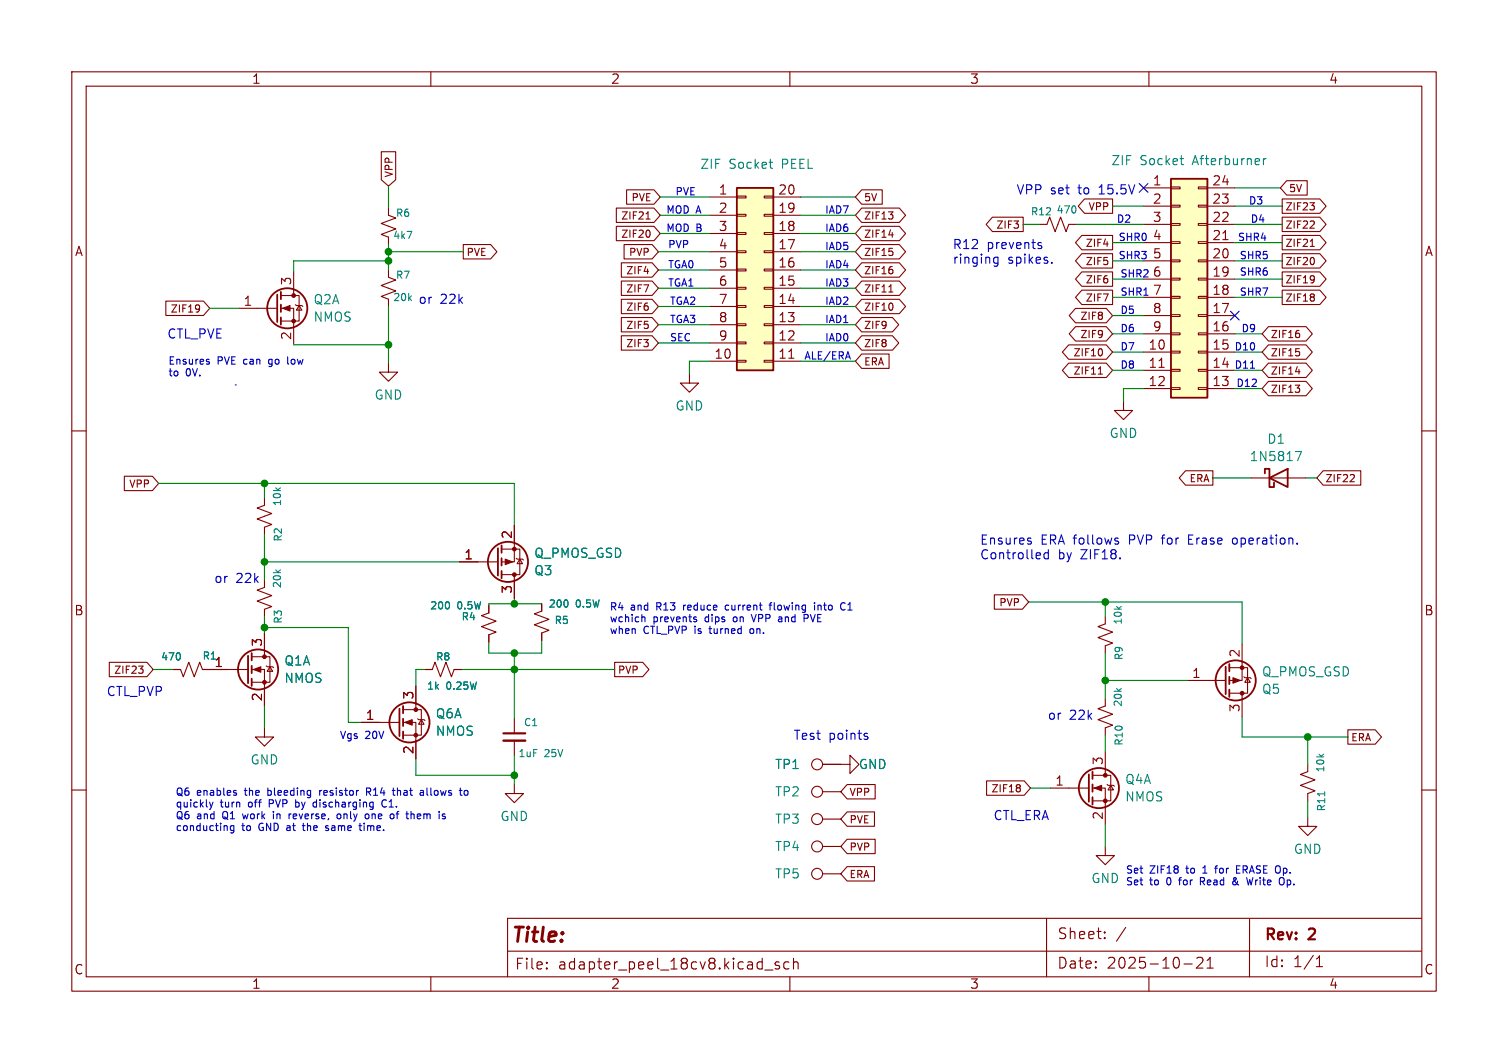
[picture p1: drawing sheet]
<svg xmlns="http://www.w3.org/2000/svg" width="210mm" height="148mm" viewBox="0 0 210 148" stroke-linecap="round" stroke-linejoin="round" font-family="sans-serif">
<g fill="none" stroke="#840000" stroke-width=".15">
<path d="M10 10h190v128h-190zM12 12h186v124h-186zM60 10v2M110 10v2M160 10v2M40.9 37.8v3.2M54.1 29v1l1 .4-2 .7 2 .8-2 .7 1 .4v1M54.1 37.6v1l1 .4-2 .8 2 .7-2 .8 1 .4v1M144.8 31.2h1l.4-1 .7 2.1 .8-2.1 .8 2.1 .3-1.1h1.1M33.3 42.9h5.3M39.1 41.1h2.6v3.6h-2.6M39.1 42.9h1.8v5.1"/>
<path d="M41.1 42.4l.2 .1h.7l.2 .2M41.7 42.5l.3 .7h-.7zM54.1 50.5v1.3h1.3l-1.3 1.3-1.3-1.3h1.3M10 60h2M64 78.2h5.3M69.8 76.5h2.6v3.5h-2.6M71.6 73.2v5h-1.8M71.9 77.7l.1 .2h.8l.1 .1M72.4 77.9l.4 .6h-.8zM198 60h2M36.8 80.8v1l-1 .4 2 .7-2 .8 2 .8-1 .3v1.1M68.1 84.3v1l-1 .4 2 .8-2 .7 2 .8-1 .4v1"/>
<path d="M71.6 80v3.3M75.4 84.1v1l-1 .4 2.1 .7-2.1 .8 2.1 .8-1.1 .3v1.1M153.9 97.3v1l-1 .4 2 .7-2 .8 2 .8-1 .3v1.1M165.4 94.7h5.3M171.2 93h2.5v3.5h-2.5M173 89.7v5h-1.8M173 96.5v3.3M173.2 94.2l.2 .2h.7l.1 .1M173.7 94.4l.4 .6h-.7zM10 110h2M71.6 100.1v2M71.6 103.1v2.1"/>
<path d="M114.6 106.4h3.8v-1.2l1.2 1.2-1.2 1.3v-1.3M114.6 117.9h2.5M114.6 114h2.5M114.6 110.2h2.5M198 110h2M60 136v2M70.7 132.4h127.2M76.1 134.8h.1l-.1 .1M76.1 134.8v.1M76.1 134v.1M76.1 134l.1 .1h-.1M106.5 135.1h1.1"/>
<path d="M108.5 134l-.4-.1-.2 .2 .1 .2 .5 .2 .1 .1-.1 .2-.1 .1-.5-.1M109.9 134l-.5-.1-.3 .3v.4l.2 .2 .1 .1 .5-.1M110 136v2M110.5 134.1a.37 .37 0 0 1 .6 0v.8M110.5 133.4v1.5M114.6 121.7h2.5M145.7 127.9v8.1M153.8 130.5l.1 .1-.1 .1M153.8 130.5v.1v.1M153.8 129.8v.1M153.8 130.5v.2M153.8 129.8h.1l-.1 .1"/>
<path d="M156.8 129.1l-1.3 1.9M160 136v2M164.9 134.2h1.1M166.7 133.4l.2-.1 .5 .1a.41 .41 0 0 1 .1 .5l-.9 .9h.9M168.1 134.8h.9M168.1 133.7l.4-.4v1.5M174 128v8M183.3 134.6h.9M183.3 133.5l.5-.4v1.5M197.9 127.9h-127.2v8.1"/>
<circle cx="113.8" cy="114" r=".76"/>
<circle cx="113.8" cy="110.2" r=".76"/>
<circle cx="113.8" cy="117.9" r=".76"/>
<circle cx="113.8" cy="106.4" r=".76"/>
<circle cx="113.8" cy="121.7" r=".76"/>
</g>
<g fill="none" stroke="#840000" stroke-width=".25">
<path d="M38.6 41v3.8M39.1 40.6v1.1M39.1 42.4v1M39.1 44.2v1M69.3 76.3v3.8M69.8 75.9v1.1M69.8 77.7v1M69.8 79.5v1M170.7 92.8v3.8M171.2 92.5v1M171.2 94.2v1.1M171.2 96v1"/>
<circle cx="40" cy="42.9" r="2.79"/>
<circle cx="70.7" cy="78.2" r="2.79"/>
<circle cx="172.1" cy="94.7" r="2.79"/>
</g>
<g fill="#840000" stroke="#840000" stroke-width=".15">
<path d="M39.4 42.9l1-.4v.8z"/>
<path d="M70.4 77.9l1 .3-1 .4z"/>
<path d="M171.7 94.4l1 .3-1 .4z"/>
<circle cx="40.9" cy="41.1" r=".25"/>
<circle cx="40.9" cy="44.7" r=".25"/>
<circle cx="71.6" cy="80" r=".25"/>
<circle cx="71.6" cy="76.5" r=".25"/>
<circle cx="173" cy="96.5" r=".25"/>
<circle cx="173" cy="93" r=".25"/>
</g>
<path d="M56.7 32.2h.6l-.4 1M149.8 28.9v.6M62.5 84v.6M79.1 83.7v.6" fill="none" stroke="#008484" stroke-width=".15"/>
<path d="M70.1 102.1h3.1" fill="none" stroke="#840000" stroke-width=".3"/>
<path d="M70.1 103.1h3.1" fill="none" stroke="#840000" stroke-width=".33"/>
<path d="M163.1 24.9h5v30.5h-5z" fill="#ffffc2"/>
<path d="M163.1 24.9h5v30.5h-5z" fill="none" stroke="#840000" stroke-width=".25"/>
<g fill="none" stroke="#840000" stroke-width=".15">
<path d="M159.3 26.2h3.8M159.3 28.7h3.8M159.3 31.2h3.8M159.3 33.8h3.8M159.3 36.3h3.8M159.3 38.9h3.8M163.1 26h1.2v.3h-1.2zM163.1 28.6h1.2v.2h-1.2zM163.1 31.1h1.2v.3h-1.2zM163.1 33.7h1.2v.2h-1.2zM163.1 36.2h1.2v.2h-1.2zM163.1 38.7h1.2v.3h-1.2z"/>
<path d="M166.9 26h1.2v.3h-1.2zM166.9 28.6h1.2v.2h-1.2zM166.9 31.1h1.2v.3h-1.2zM166.9 33.7h1.2v.2h-1.2zM166.9 36.2h1.2v.2h-1.2zM166.9 38.7h1.2v.3h-1.2zM168.1 26.2h3.9M168.1 28.7h3.9M168.1 31.2h3.9M168.1 33.8h3.9M168.1 36.3h3.9M168.1 38.9h3.9"/>
<path d="M170.3 33.4h.7M159.3 41.4h3.8M159.3 43.9h3.8M159.3 46.5h3.8M159.3 49h3.8M159.3 51.6h3.8M159.3 54.1h3.8M161.4 51.1h.7M163.1 41.3h1.2v.2h-1.2zM163.1 43.8h1.2v.3h-1.2zM163.1 46.4h1.2v.2h-1.2zM163.1 48.9h1.2v.2h-1.2z"/>
<path d="M163.1 51.4h1.2v.3h-1.2zM163.1 54h1.2v.2h-1.2zM166.9 41.3h1.2v.2h-1.2zM166.9 43.8h1.2v.3h-1.2zM166.9 46.4h1.2v.2h-1.2zM166.9 48.9h1.2v.2h-1.2zM166.9 51.4h1.2v.3h-1.2zM166.9 54h1.2v.2h-1.2zM168.1 41.4h3.9M168.1 43.9h3.9M168.1 46.5h3.9M168.1 49h3.9"/>
<path d="M168.1 51.6h3.9M168.1 54.1h3.9"/>
</g>
<path d="M164.3 22.1h.5M164.7 22.9h.1M175.9 22.1v.8M176.3 22.1h-.2l-.2 .2" fill="none" stroke="#008484" stroke-width=".15"/>
<path d="M102.6 26.2h5.1v25.4h-5.1z" fill="#ffffc2"/>
<g fill="none" stroke="#840000" stroke-width=".25">
<path d="M102.6 26.2h5.1v25.4h-5.1zM176.1 65.9v-.6h.7v2.5h.6v-.6M176.8 66.5l2.5-1.2v2.5zM34.5 91.3v3.8M35.1 90.9v1M35.1 92.7v1M35.1 94.5v1M55.6 98.7v3.8M56.1 98.3v1M56.1 100.1v1M56.1 101.9v1M151.6 107.8v3.8"/>
<path d="M152.1 107.4v1.1M152.1 109.2v1M152.1 111v1"/>
<circle cx="35.9" cy="93.2" r="2.79"/>
<circle cx="57" cy="100.6" r="2.79"/>
<circle cx="153" cy="109.7" r="2.79"/>
</g>
<g fill="none" stroke="#840000" stroke-width=".15">
<path d="M53.1 21.1h2v3.9l-1 .9-1-.9zM64.5 34.1h3.8l.9 1-.9 1h-3.8zM85.8 31.5h5.3l.8 1-.8 1h-5.3zM85.8 29h5.3l.8 1-.8 1h-5.3zM86.5 36.6h4.3l.9 1-.9 1h-4.3zM86.5 39.1h4.3l.9 1-.9 1h-4.3zM86.9 34.1h3.9l.9 1-.9 1h-3.9zM87.3 26.4h3.8l.8 1-.8 1h-3.8zM90 30.5h.5M90.2 29.6v-.1v1M90.4 32.1l.1 .3-.1 .5M98.8 27.4h3.8"/>
<path d="M98.8 30h3.8M98.8 32.5h3.8M98.8 35.1h3.8M98.8 37.6h3.8M102.6 27.3h1.3v.3h-1.3zM102.6 29.8h1.3v.3h-1.3zM102.6 32.4h1.3v.2h-1.3zM102.6 34.9h1.3v.3h-1.3zM102.6 37.5h1.3v.2h-1.3zM106.4 27.3h1.3v.3h-1.3zM106.4 29.8h1.3v.3h-1.3zM106.4 32.4h1.3v.2h-1.3z"/>
<path d="M106.4 34.9h1.3v.3h-1.3zM106.4 37.5h1.3v.2h-1.3zM107.7 27.4h3.8M107.7 30h3.8M107.7 32.5h3.8M107.7 35.1h3.8M107.7 37.6h3.8M120 36.6h5.2l.9 1-.9 1h-5.2l-.9-1zM120 39.1h5.2l.9 1-.9 1h-5.2l-.9-1zM120 26.4h2.9v2h-2.9l-.9-1zM120 29h5.2l.9 1-.9 1h-5.2l-.9-1zM120 31.5h5.2l.9 1-.9 1h-5.2l-.9-1z"/>
<path d="M120 34.1h5.2l.9 1-.9 1h-5.2l-.9-1zM123.7 29.5h.7l-.4 .4M123.8 32.7h.6M124.3 37.6v.4M124.3 30v.4M124.3 35.1v.4M138.2 30.2h4.3v2h-4.3l-.9-1zM150.7 35.3h4.2v2h-4.2l-.9-1zM150.7 32.8h4.2v2h-4.2l-.9-1zM150.7 37.9h4.2v2h-4.2l-.9-1zM151 27.7h3.9v2h-3.9l-.8-1zM178.6 32.8h5.2l.9 1-.9 1h-5.2z"/>
<path d="M178.6 30.2h5.2l.9 1-.9 1h-5.2zM178.6 27.7h5.2l.9 1-.9 1h-5.2zM178.6 35.3h5.2l.9 1-.9 1h-5.2zM178.6 37.9h5.2l.9 1-.9 1h-5.2zM179.2 25.2h2.8v2h-2.8l-.9-1zM182.4 31.8h.6M182.4 28.2h.6l-.3 .4M182.5 34.3h.5M183 30.9v.3M183 28.7v.4M183 36v.7M183 38.5v.6"/>
<path d="M183 38.8v.1M23.1 41.9h5.2l.9 1-.9 1h-5.2zM27.7 42.5a.84 .84 0 0 1 0 .9M27.8 42.9l-.1 .1M86.5 46.8h4.3l.9 1-.9 1h-4.3zM86.5 41.7h4.3l.9 1-.9 1h-4.3zM86.5 44.2h4.3l.9 1-.9 1h-4.3zM96 52.1v1.2h1.3l-1.3 1.3-1.3-1.3h1.3M98.8 40.1h3.8M98.8 42.7h3.8M98.8 45.2h3.8M98.8 47.8h3.8"/>
<path d="M98.8 50.3h3.8M102.6 40h1.3v.3h-1.3zM102.6 42.5h1.3v.3h-1.3zM102.6 45.1h1.3v.2h-1.3zM102.6 47.6h1.3v.3h-1.3zM102.6 50.2h1.3v.2h-1.3zM106.4 40h1.3v.3h-1.3zM106.4 42.5h1.3v.3h-1.3zM106.4 45.1h1.3v.2h-1.3zM106.4 47.6h1.3v.3h-1.3zM106.4 50.2h1.3v.2h-1.3zM107.7 40.1h3.8"/>
<path d="M107.7 42.7h3.8M107.7 45.2h3.8M107.7 47.8h3.8M107.7 50.3h3.8M109.8 49.9h.8M120 49.3h3.8v2h-3.8l-.9-1zM120 46.8h4.3l.9 1-.9 1h-4.3l-.9-1zM120 44.2h4.3l.9 1-.9 1h-4.3l-.9-1zM120 41.7h5.2l.9 1-.9 1h-5.2l-.9-1zM123.8 40.7h.6M124.3 42.4v.6M148.8 50.6h5.3l.8 1-.8 1h-5.3l-.9-1z"/>
<path d="M148.8 48h5.3l.8 1-.8 1h-5.3l-.9-1zM149.8 42.9h4.3l.8 1-.8 1h-4.3l-.9-1zM149.8 45.5h4.3l.8 1-.8 1h-4.3l-.9-1zM150.7 40.4h4.2v2h-4.2l-.9-1zM153 52.1h.5M153.1 51.2l.1-.1v1M153.4 48.6l.1 .3-.1 .6M156.5 55.9v1.3h1.2l-1.2 1.2-1.3-1.2h1.3M176.6 48h5.3l.9 1-.9 1h-5.3l-.8-1zM176.6 53.1h5.3l.9 1-.9 1h-5.3l-.8-1zM176.6 50.6h5.3l.9 1-.9 1h-5.3l-.8-1zM176.6 45.5h5.3l.9 1-.9 1h-5.3l-.8-1z"/>
<path d="M178.6 40.4h5.2l.9 1-.9 1h-5.2zM180.4 53.6h.6l-.3 .4M180.4 51.8h.6M180.9 49v.5M180.9 46.5v.4M180.9 54.1v.4M183 41v.3M183 41.5v.3M17.3 66.3h3.9l.9 1-.9 1h-3.9zM36.8 69.3v1.1l-1 .3 2 .8-2 .8 2 .7-1 .4v1M64 78.2h2.5M71.6 73.2v2.5"/>
<path d="M165.1 65.5h3.8v2h-3.8l-.9-1zM174.2 66.5h7.7M184.3 65.5h5.2v2h-5.2l-.9-1zM188 67.1h.6M188.6 66.2v.3M15.2 92.2h5.3l.8 1-.8 1h-5.3zM19.3 92.7h.6l-.3 .4M19.8 93.2l.1 .1-.1 .4M24.1 93.2h1l.4 1 .8-2 .8 2 .7-2 .4 1h6.3M35.1 91.4h2.5v3.6h-2.5M35.1 93.2h1.7v5.1M36.8 88.1v3.2"/>
<path d="M37.1 92.7l.1 .1h.8l.1 .2M37.6 92.8l.4 .7h-.8zM56.1 98.8h2.6v3.6h-2.6M57.9 95.5v3.2M59.2 93.2h1l.4-1 .7 2 .8-2 .8 2 .3-1h1.1M68.1 84.3v1M68.1 88.4v1M71.6 80.8v2.5M75.4 84.1v1M75.4 88.1v1.1M85.6 92.2h3.9l.9 1-.9 1h-3.9zM138.5 82.8h3.9l.9 1-.9 1h-3.9z"/>
<path d="M153.9 85.9v1l-1 .3 2 .8-2 .8 2 .7-1 .4v1M36.8 101.3v1.3h1.3l-1.3 1.3-1.2-1.3h1.2M50.3 100.6h5.3M56.1 100.6h1.8v5.1M58.2 100.1l.1 .1h.8l.1 .1M58.7 100.2l.4 .6h-.8zM71.6 109.2v1.3h1.3l-1.3 1.3-1.2-1.3h1.2M114.6 106.4h2.5M118 116.9h3.9v2h-3.9l-.9-1zM118 109.2h3.9v2h-3.9l-.9-1zM118 113h3.8v2h-3.8l-.9-1zM137.4 108.7h5.2l.9 1-.9 1h-5.2z"/>
<path d="M142 109.3l.1 .1-.1 .2M142 109.7l.1 .2-.1 .3M146.3 109.7h5.3M152.1 108h2.6v3.5h-2.6M152.1 109.7h1.8v5.1M153.9 117.9v1.2h1.3l-1.3 1.3-1.2-1.3h1.2M153.9 104.6v3.2M154.2 109.2l.1 .1h.8l.1 .2M154.7 109.3l.4 .7h-.8zM182.1 106.4v1l-1 .4 2 .8-2 .7 2 .8-1 .4v1M182.1 113.8v1.3h1.3l-1.3 1.2-1.3-1.2h1.3M187.7 101.6h3.8l.9 1-.9 1h-3.8z"/>
<path d="M118 120.7h3.8v2h-3.8l-.9-1z"/>
</g>
<path d="M107.1 22.6h.5M107.5 23.4h.1M180.4 62.9h.8l-.5 1.2M25.1 91.1v.6M62.5 84v.6M79.1 83.7v.6M184.5 110.2v.6" fill="none" stroke="#008484" stroke-width=".15"/>
<g fill="#840000" stroke="#840000" stroke-width=".15">
<path d="M35.3 93.2l1-.4v.8z"/>
<path d="M56.4 100.6l1-.4v.8z"/>
<path d="M152.4 109.7l1-.4v.8z"/>
<circle cx="36.8" cy="91.4" r=".25"/>
<circle cx="36.8" cy="95" r=".25"/>
<circle cx="57.9" cy="98.8" r=".25"/>
<circle cx="57.9" cy="102.4" r=".25"/>
<circle cx="153.9" cy="107.9" r=".25"/>
<circle cx="153.9" cy="111.5" r=".25"/>
</g>
<g fill="none" stroke="#008400" stroke-width=".15">
<path d="M54.1 25.9v3.1M54.1 34v3.6M54.1 35.1h10.4M54.1 36.3h-13.2v1.5M91.7 37.6h7.1M91.7 35.1h7.1M91.9 32.5h6.9M91.9 30h6.9M91.9 27.4h6.9M111.5 32.5h7.6M111.5 37.6h7.6M111.5 35.1h7.6"/>
<path d="M111.5 30h7.6M111.5 27.4h7.6M142.5 31.2h2.3M149.9 31.2h9.4M154.9 36.3h4.4M154.9 28.7h4.4M154.9 38.9h4.4M154.9 33.8h4.4M172 31.2h6.6M172 36.3h6.6M172 26.2h6.3M172 28.7h6.6"/>
<path d="M172 38.9h6.6M172 33.8h6.6M29.2 42.9h4.1M40.9 48h13.2M54.1 42.7v7.8M91.7 42.7h7.1M91.7 45.2h7.1M91.7 40.1h7.1M91.7 47.8h7.1M98.8 50.3h-2.8v1.8M111.5 42.7h7.6M111.5 45.2h7.6"/>
<path d="M111.5 40.1h7.6M111.5 47.8h7.6M111.5 50.3h7.6M154.9 41.4h4.4M154.9 46.5h4.4M154.9 43.9h4.4M154.9 51.6h4.4M154.9 49h4.4M159.3 54.1h-2.8v1.8M172 41.4h6.6M172 46.5h3.8M172 54.1h3.8"/>
<path d="M172 51.6h3.8M172 49h3.8M22.1 67.3h49.5v5.9M36.8 67.3v2M36.8 74.4v6.4M36.8 78.2h27.2M168.9 66.5h5.3M181.9 66.5h1.5M21.3 93.2h2.8M36.8 87.4h11.7v13.2h1.8M36.8 85.9v2.2M36.8 98.3v3"/>
<path d="M59.2 93.2h-1.3v2.3M64.3 93.2h21.3M71.6 83.3v.8M71.6 90.9v9.2M75.4 89.2v1.7h-7.3v-1.5M75.4 84.1h-7.3v.2M143.3 83.8h29.7v5.9M153.9 83.8v2.1M153.9 90.9v6.4M153.9 94.7h11.5M173 99.8v2.8h14.7M57.9 105.7v2.3h13.7"/>
<path d="M71.6 105.2v4M143.5 109.7h2.8M153.9 102.4v2.2M153.9 114.8v3.1M182.1 102.6v3.8M182.1 111.5v2.3"/>
</g>
<path d="M158.6 25.6l1.3 1.2M159.9 25.6l-1.3 1.2M171.3 43.3l1.3 1.3M172.6 43.3l-1.3 1.3" fill="none" stroke="#000084" stroke-width=".15"/>
<g fill="none" stroke="#0000c2" stroke-width=".15">
<path d="M138.4 36.4l.2 .3 .4-.1M138.5 35.9l-.1 .2M139 35.8v1l-.3 .3-.3-.1M144.7 34.2l.3 .1 .1 .1-.2 .2h-.2M144.7 33.8h.3M146.5 36.5v.2M28.9 50.4h.2l.1 .2-.2 .1h-.2M28.9 50l.2 .1M32.8 53.6h.1M37.5 50.1v.5M40.1 49.7v.9l.1 .1M118.1 49l.3 1"/>
<path d="M174.1 51.3h.6M143.3 75.3l.3 .1v.2l-.1 .2h-.3M143.3 74.9l.3 .1M146 76.5v1.3M146 77h-.4l-.2 .2v.4l.1 .1h.5M155.4 75.3l.3 .1 .1 .2-.2 .2h-.2M155.4 74.9l.3 .1M165.5 75.1h.4M166.1 74.5h-.6v1.3h.6M172.1 74.9l-.3 .1-.2 .2 .1 .4 .4 .2M89.5 85.9l.3 .1v.6M95.2 84.3v.6"/>
<path d="M95.2 84.4v.1M96.7 85.9h.3M96.7 86.2l.3 .1v.1l-.1 .2h-.2M101.4 84.3h-.2l-.2 .2v.3l.4 .1M102.2 86v.5M104.6 85.6l.4 1 .3-1M104.8 87.5l-.3 .1-.1 .1 .1 .4 .3 .1M107.1 84.3h.4M107.5 83.9l-.3 .2v.8M108.8 85.9l.1 .7M108.9 86.5l-.4 .1M108.9 86.1l-.4 .1"/>
<path d="M112.5 86l-.5 .1M113.4 83.9v.1M113.4 84.3v.6M113.9 84.3v.6M114.3 84.3h-.2l-.2 .1M117.3 84l.2-.1 .2 .1M117.7 84.8l-.2 .1h-.2M118.1 84.9h.6M118.2 84.2h-.1M29.2 111.7l.2 .7M29.4 112.4l-.2 .3M29.7 111.7l-.3 .7"/>
<path d="M31.6 115v.6M32.6 115v.8l-.2 .2-.3-.1M32.6 115h-.3l-.2 .2 .1 .4h.4M32.8 110.4l.2 .1-.2 .2M32.8 110.1h.1M33.8 113.3l.2 .7M37.3 109.7v1M37.3 110.7h.1M37.4 110.1h-.1M37.5 111.4v1M37.5 111.9h.4M38.1 113.3v.7"/>
<path d="M40.5 113.3l-.2 .2M41.2 112.3l.3 .1M42.2 114.6v.9l.3 .1M43.8 111.7h.3M44.1 112.3l-.3 .1M44.1 111.4v1M44.5 110.1v.6M44.8 110.1l-.3 .1M45.5 115l-.2 .1 .1 .2h.3l.1 .2-.2 .1h-.3M45.6 115h.1M47 113.4l-.1 .4 .2 .2 .3-.1v-.5M50.1 114.6v.9"/>
<path d="M50.2 115.6h.2M50.7 115v.6M51.3 110.2l.3 .5M51.3 113.4l.1 .4-.2 .2M51.6 109.9l-.2-.2h-.4v1M51.6 110.1l-.2 .1h-.4M51.8 113.3v.7M53.3 111.5a.47 .47 0 0 0-.1 .6 .47 .47 0 0 0 .6 .2M55.2 113.3h.3M55.3 113.1v.9M55.4 109.7v1M55.5 110.1l-.1 .1"/>
<path d="M58.2 113.4v.6M58.6 113.6l-.5 .1M58.6 110.1h.2l.2 .1v.5M59 110.7h-.4M59 110.3h-.4M59.5 109.7v.9l.1 .1M64.7 110.1h.3l.2 .1v.3l-.2 .2h-.3l-.1-.2zM120.5 102.5l.3 .1 .1 .2-.2 .1h-.2M120.5 102.1l.3 .1M164.1 122.5h.4M167.2 122.7h.4M167.4 122.7l.4 .5"/>
<path d="M167.5 121.6h.6M167.6 122.2h-.4v1M167.7 120.7l-.2 .1M169.2 120.9h.3M169.5 120.6l-.2 .1v.9M171.8 122.3l.1 .3 .3 .4M172.1 122.2v.3l-.3 .2a.28 .28 0 0 0-.1 .4 .28 .28 0 0 0 .5 0l.1-.2M172.2 121h.3M172.7 120.6h-.5v1h.5M174.5 122.2l-.3 1-.2-.7-.2 .7M178.8 122.5v.6l-.2 .1"/>
</g>
<g fill="#008400" stroke="#008400" stroke-width=".15">
<circle cx="153.9" cy="83.8" r=".46"/>
<circle cx="153.9" cy="94.7" r=".46"/>
<circle cx="182.1" cy="102.6" r=".46"/>
<circle cx="36.8" cy="67.3" r=".46"/>
<circle cx="36.8" cy="78.2" r=".46"/>
<circle cx="36.8" cy="87.4" r=".46"/>
<circle cx="54.1" cy="48" r=".46"/>
<circle cx="71.6" cy="90.9" r=".46"/>
<circle cx="71.6" cy="84.1" r=".46"/>
<circle cx="54.1" cy="36.3" r=".46"/>
<circle cx="54.1" cy="35.1" r=".46"/>
<circle cx="71.6" cy="108" r=".46"/>
<circle cx="71.6" cy="93.2" r=".46"/>
</g>
<text font-size="2.8" fill="#840000" x="71.1" y="131.8">Title:</text>
<g font-size="2.1" fill="#840000">
<text x="147.2" y="131">Sheet:</text>
<text x="176" y="131.3">Rev:</text>
<text x="182.4" y="131.3">2</text>
<text x="71.6" y="135.2">File:</text>
<text x="77.7" y="135.2">adapter_peel_18cv8.kicad_sch</text>
<text x="147.1" y="135.1">Date:</text>
<text x="154.2" y="135.1">2025-10-21</text>
<text x="176" y="134.9">Id:</text>
<text x="180.1" y="134.9">1/1</text>
</g>
<g font-size="1.8" fill="#840000">
<text x="35" y="11.9">1</text>
<text x="85" y="11.9">2</text>
<text x="135" y="11.9">3</text>
<text x="185" y="11.9">4</text>
<text x="100" y="27.2">1</text>
<text x="100" y="29.7">2</text>
<text x="108.3" y="27.2">20</text>
<text x="108.3" y="29.7">19</text>
<text x="160.5" y="25.9">1</text>
<text x="160.5" y="28.4">2</text>
<text x="168.7" y="25.9">24</text>
<text x="168.7" y="28.4">23</text>
<text x="10.3" y="35.9">A</text>
<text x="100" y="32.3">3</text>
<text x="100" y="34.8">4</text>
<text x="108.3" y="32.3">18</text>
<text x="108.3" y="34.8">17</text>
<text x="160.5" y="31">3</text>
<text x="160.5" y="33.5">4</text>
<text x="168.7" y="31">22</text>
<text x="168.7" y="33.5">21</text>
<text x="198.4" y="35.9">A</text>
<text x="40.6" y="39.8" transform="rotate(-90 40.6 39.8)">3</text>
<text x="100" y="37.3">5</text>
<text x="100" y="39.9">6</text>
<text x="108.3" y="37.3">16</text>
<text x="108.3" y="39.9">15</text>
<text x="160.5" y="36.1">5</text>
<text x="160.5" y="38.6">6</text>
<text x="160.5" y="41.1">7</text>
<text x="168.7" y="36.1">20</text>
<text x="168.7" y="38.6">19</text>
<text x="168.7" y="41.1">18</text>
<text x="33.8" y="42.7">1</text>
<text x="40.6" y="47.4" transform="rotate(-90 40.6 47.4)">2</text>
<text x="100" y="42.4">7</text>
<text x="100" y="45">8</text>
<text x="100" y="47.5">9</text>
<text x="108.3" y="42.4">14</text>
<text x="108.3" y="45">13</text>
<text x="108.3" y="47.5">12</text>
<text x="160.5" y="43.7">8</text>
<text x="160.5" y="46.2">9</text>
<text x="168.7" y="43.7">17</text>
<text x="168.7" y="46.2">16</text>
<text x="99.4" y="50">10</text>
<text x="108.3" y="50">11</text>
<text x="159.9" y="48.8">10</text>
<text x="159.9" y="51.3">11</text>
<text x="159.9" y="53.8">12</text>
<text x="168.7" y="48.8">15</text>
<text x="168.7" y="51.3">14</text>
<text x="168.7" y="53.8">13</text>
<text x="64.6" y="78">1</text>
<text x="71.4" y="75.1" transform="rotate(-90 71.4 75.1)">2</text>
<text x="71.4" y="82.7" transform="rotate(-90 71.4 82.7)">3</text>
<text x="10.3" y="85.9">B</text>
<text x="198.3" y="85.9">B</text>
<text x="29.8" y="93">1</text>
<text x="36.6" y="90.1" transform="rotate(-90 36.6 90.1)">3</text>
<text x="165.9" y="94.5">1</text>
<text x="172.7" y="91.6" transform="rotate(-90 172.7 91.6)">2</text>
<text x="36.6" y="97.7" transform="rotate(-90 36.6 97.7)">2</text>
<text x="50.9" y="100.3">1</text>
<text x="57.7" y="97.5" transform="rotate(-90 57.7 97.5)">3</text>
<text x="172.7" y="99.3" transform="rotate(-90 172.7 99.3)">3</text>
<text x="57.7" y="105.1" transform="rotate(-90 57.7 105.1)">2</text>
<text x="153.7" y="106.6" transform="rotate(-90 153.7 106.6)">3</text>
<text x="146.9" y="109.5">1</text>
<text x="153.7" y="114.2" transform="rotate(-90 153.7 114.2)">2</text>
<text x="10.3" y="135.9">C</text>
<text x="35" y="137.9">1</text>
<text x="85" y="137.9">2</text>
<text x="135" y="137.9">3</text>
<text x="185" y="137.9">4</text>
<text x="198.3" y="135.9">C</text>
</g>
<g font-size="1.8" fill="#008484">
<text x="97.4" y="23.7">ZIF</text>
<text x="101.5" y="23.7">Socket</text>
<text x="109" y="23.7">PEEL</text>
<text x="154.7" y="23.2">ZIF</text>
<text x="158.8" y="23.2">Socket</text>
<text x="166.2" y="23.2">Afterburner</text>
<text x="43.6" y="45">NMOS</text>
<text x="43.6" y="42.6">Q2A</text>
<text x="52.1" y="55.9">GND</text>
<text x="94" y="57.4">GND</text>
<text x="154.4" y="61.2">GND</text>
<text x="173.9" y="64.4">1N5817</text>
<text x="176.4" y="62">D1</text>
<text x="74.3" y="77.9">Q_PMOS_GSD</text>
<text x="74.3" y="80.3">Q3</text>
<text x="39.5" y="95.3">NMOS</text>
<text x="39.5" y="92.9">Q1A</text>
<text x="175.7" y="94.4">Q_PMOS_GSD</text>
<text x="60.6" y="100.2">Q6A</text>
<text x="175.7" y="96.8">Q5</text>
<text x="34.8" y="106.7">GND</text>
<text x="60.6" y="102.7">NMOS</text>
<text x="107.8" y="107.3">TP1</text>
<text x="119.5" y="107.3">GND</text>
<text x="107.8" y="111.1">TP2</text>
<text x="156.6" y="111.8">NMOS</text>
<text x="156.6" y="109.4">Q4A</text>
<text x="69.6" y="114.5">GND</text>
<text x="107.8" y="118.7">TP4</text>
<text x="107.8" y="114.9">TP3</text>
<text x="180.1" y="119.1">GND</text>
<text x="107.8" y="122.5">TP5</text>
<text x="151.9" y="123.2">GND</text>
</g>
<g font-size="1.8" fill="#0000c2">
<text x="141.5" y="27.3">VPP</text>
<text x="146.3" y="27.3">set</text>
<text x="150.3" y="27.3">to</text>
<text x="153.3" y="27.3">15.5V</text>
<text x="132.6" y="34.9">R12</text>
<text x="137.4" y="34.9">prevents</text>
<text x="132.6" y="36.9">ringing</text>
<text x="140.4" y="36.9">spikes.</text>
<text x="23.2" y="47.3">CTL_PVE</text>
<text x="58.2" y="42.5">or</text>
<text x="61.3" y="42.5">22k</text>
<text x="136.4" y="76">Ensures</text>
<text x="144.9" y="76">ERA follows</text>
<text x="157.5" y="76">PVP</text>
<text x="162.3" y="76">for</text>
<text x="166.1" y="76">Erase</text>
<text x="172.5" y="76">operation.</text>
<text x="29.7" y="81.4">or</text>
<text x="32.8" y="81.4">22k</text>
<text x="136.4" y="78.1">Controlled</text>
<text x="147.4" y="78.1">by</text>
<text x="150.7" y="78.1">ZIF18.</text>
<text x="14.8" y="97.1">CTL_PVP</text>
<text x="145.8" y="100.4">or</text>
<text x="148.9" y="100.4">22k</text>
<text x="110.4" y="103.2">Test</text>
<text x="115.4" y="103.2">points</text>
<text x="138.3" y="114.4">CTL_ERA</text>
</g>
<g font-size="1.4" fill="#840000">
<text x="54.9" y="24.8" transform="rotate(-90 54.9 24.8)">VPP</text>
<text x="87.8" y="28.2">PVE</text>
<text x="120.3" y="28.2">5V</text>
<text x="151.5" y="29.5">VPP</text>
<text x="178.9" y="29.5">ZIF23</text>
<text x="179.4" y="27">5V</text>
<text x="64.9" y="35.9">PVE</text>
<text x="86.4" y="33.3">ZIF20</text>
<text x="86.4" y="30.8">ZIF21</text>
<text x="87.5" y="35.9">PVP</text>
<text x="120.3" y="30.8">ZIF13</text>
<text x="120.3" y="33.3">ZIF14</text>
<text x="120.3" y="35.9">ZIF15</text>
<text x="138.6" y="32">ZIF3</text>
<text x="151.1" y="34.6">ZIF4</text>
<text x="178.9" y="34.6">ZIF21</text>
<text x="178.9" y="32">ZIF22</text>
<text x="87.1" y="38.4">ZIF4</text>
<text x="87.1" y="40.9">ZIF7</text>
<text x="120.3" y="38.4">ZIF16</text>
<text x="120.3" y="40.9">ZIF11</text>
<text x="151.1" y="37.1">ZIF5</text>
<text x="151.1" y="39.7">ZIF6</text>
<text x="178.9" y="37.1">ZIF20</text>
<text x="178.9" y="39.7">ZIF19</text>
<text x="23.6" y="43.7">ZIF19</text>
<text x="87.1" y="43.5">ZIF6</text>
<text x="87.1" y="46">ZIF5</text>
<text x="120.3" y="46">ZIF9</text>
<text x="120.3" y="43.5">ZIF10</text>
<text x="150.3" y="44.7">ZIF8</text>
<text x="150.3" y="47.3">ZIF9</text>
<text x="151.1" y="42.2">ZIF7</text>
<text x="176.9" y="47.3">ZIF16</text>
<text x="178.9" y="42.2">ZIF18</text>
<text x="87.1" y="48.6">ZIF3</text>
<text x="120.3" y="51.1">ERA</text>
<text x="120.3" y="48.6">ZIF8</text>
<text x="149.4" y="52.4">ZIF11</text>
<text x="149.4" y="49.8">ZIF10</text>
<text x="176.9" y="49.8">ZIF15</text>
<text x="176.9" y="52.4">ZIF14</text>
<text x="176.9" y="54.9">ZIF13</text>
<text x="17.9" y="68.1">VPP</text>
<text x="165.5" y="67.3">ERA</text>
<text x="184.5" y="67.3">ZIF22</text>
<text x="139" y="84.6">PVP</text>
<text x="15.8" y="94">ZIF23</text>
<text x="86" y="94">PVP</text>
<text x="188.1" y="103.4">ERA</text>
<text x="118.2" y="111">VPP</text>
<text x="137.9" y="110.5">ZIF18</text>
<text x="118.2" y="118.7">PVP</text>
<text x="118.2" y="114.8">PVE</text>
<text x="118.2" y="122.5">ERA</text>
</g>
<g font-size="1.4" fill="#0000c2">
<text x="92.7" y="30">MOD A</text>
<text x="94" y="27.4">PVE</text>
<text x="114.8" y="30">IAD7</text>
<text x="173.8" y="28.7">D3</text>
<text x="92.7" y="32.5">MOD B</text>
<text x="93" y="34.8">PVP</text>
<text x="114.8" y="32.5">IAD6</text>
<text x="114.8" y="35">IAD5</text>
<text x="155.4" y="31.2">D2</text>
<text x="155.7" y="33.8">SHR0</text>
<text x="172.3" y="33.8">SHR4</text>
<text x="174" y="31.2">D4</text>
<text x="93" y="40.1">TGA1</text>
<text x="93" y="37.6">TGA0</text>
<text x="114.8" y="37.6">IAD4</text>
<text x="114.8" y="40.1">IAD3</text>
<text x="155.7" y="36.3">SHR3</text>
<text x="156" y="38.8">SHR2</text>
<text x="156" y="41.4">SHR1</text>
<text x="172.5" y="38.6">SHR6</text>
<text x="172.5" y="41.4">SHR7</text>
<text x="172.5" y="36.3">SHR5</text>
<text x="93.2" y="47.7">SEC</text>
<text x="93.2" y="42.7">TGA2</text>
<text x="93.2" y="45.2">TGA3</text>
<text x="114.8" y="42.7">IAD2</text>
<text x="114.8" y="45.2">IAD1</text>
<text x="114.8" y="47.7">IAD0</text>
<text x="156" y="46.5">D6</text>
<text x="156" y="43.9">D5</text>
<text x="172.8" y="46.5">D9</text>
<text x="23.4" y="51">Ensures</text>
<text x="23.4" y="52.6">to</text>
<text x="25.9" y="52.6">0V.</text>
<text x="30.3" y="51">PVE</text>
<text x="34.1" y="51">can</text>
<text x="37.9" y="51">go</text>
<text x="40.7" y="51">low</text>
<text x="111.9" y="50.3">ALE/ERA</text>
<text x="156" y="49">D7</text>
<text x="156" y="51.5">D8</text>
<text x="171.8" y="49">D10</text>
<text x="171.8" y="51.5">D11</text>
<text x="172.1" y="54.1">D12</text>
<text x="84.8" y="85.2">R4</text>
<text x="84.8" y="86.8">wchich</text>
<text x="84.8" y="88.5">when</text>
<text x="87.8" y="85.2">and</text>
<text x="89.6" y="88.5">CTL_PVP</text>
<text x="91" y="86.8">prevents</text>
<text x="91.6" y="85.2">R13</text>
<text x="95.6" y="85.2">reduce</text>
<text x="97" y="88.5">is</text>
<text x="98.4" y="86.8">dips</text>
<text x="99.3" y="88.5">turned</text>
<text x="101.7" y="85.2">current</text>
<text x="102.6" y="86.8">on</text>
<text x="105.2" y="88.5">on.</text>
<text x="105.4" y="86.8">VPP</text>
<text x="108.2" y="85.2">flowing</text>
<text x="109.4" y="86.8">and</text>
<text x="113.2" y="86.8">PVE</text>
<text x="114.6" y="85.2">into</text>
<text x="118.5" y="85.2">C1</text>
<text x="47.2" y="103.1">Vgs</text>
<text x="50.9" y="103.1">20V</text>
<text x="24.4" y="111">Q6</text>
<text x="24.4" y="112.6">quickly</text>
<text x="27.4" y="111">enables</text>
<text x="30.7" y="112.6">turn</text>
<text x="34.3" y="111">the</text>
<text x="34.8" y="112.6">off</text>
<text x="37.7" y="111">bleeding</text>
<text x="37.9" y="112.6">PVP</text>
<text x="41.8" y="112.6">by</text>
<text x="44.6" y="112.6">discharging</text>
<text x="45.2" y="111">resistor</text>
<text x="52" y="111">R14</text>
<text x="54.4" y="112.6">C1.</text>
<text x="56" y="111">that</text>
<text x="60" y="111">allows</text>
<text x="24.4" y="114.3">Q6</text>
<text x="24.4" y="115.9">conducting</text>
<text x="27.4" y="114.3">and</text>
<text x="31.2" y="114.3">Q1</text>
<text x="33.7" y="115.9">to</text>
<text x="34.3" y="114.3">work</text>
<text x="36.3" y="115.9">GND at</text>
<text x="38.8" y="114.3">in</text>
<text x="41.2" y="114.3">reverse,</text>
<text x="42.9" y="115.9">the</text>
<text x="46.3" y="115.9">same</text>
<text x="48.2" y="114.3">only</text>
<text x="51.3" y="115.9">time.</text>
<text x="52.3" y="114.3">one</text>
<text x="56.1" y="114.3">of</text>
<text x="58.6" y="114.3">them</text>
<text x="156.7" y="121.8">Set</text>
<text x="156.7" y="123.5">Set</text>
<text x="160.2" y="121.8">ZIF18</text>
<text x="160.2" y="123.5">to</text>
<text x="162.7" y="123.5">0</text>
<text x="164.7" y="123.5">for</text>
<text x="165.5" y="121.8">to</text>
<text x="167.8" y="123.5">Read</text>
<text x="168" y="121.8">1</text>
<text x="170" y="121.8">for</text>
<text x="172.6" y="123.5">&amp;</text>
<text x="173.1" y="121.8">ERASE Op.</text>
<text x="174.9" y="123.5">Write</text>
<text x="179.6" y="123.5">Op.</text>
</g>
<g font-size="1.4" fill="#008484">
<text x="147" y="29.9">470</text>
<text x="54.6" y="33.5">4k7</text>
<text x="55" y="30.4">R6</text>
<text x="143.5" y="30.2">R12</text>
<text x="55" y="39">R7</text>
<text x="54.6" y="42.1">20k</text>
<text x="39.3" y="70.6" transform="rotate(-90 39.3 70.6)">10k</text>
<text x="39.5" y="75.5" transform="rotate(-90 39.5 75.5)">R2</text>
<text x="39.3" y="82" transform="rotate(-90 39.3 82)">20k</text>
<text x="39.5" y="87" transform="rotate(-90 39.5 87)">R3</text>
<text x="59.8" y="85.1">200</text>
<text x="63.7" y="85.1">0.5W</text>
<text x="64.2" y="86.6">R4</text>
<text x="76.3" y="84.8">200</text>
<text x="77.1" y="87.1">R5</text>
<text x="80.2" y="84.8">0.5W</text>
<text x="156.4" y="87.1" transform="rotate(-90 156.4 87.1)">10k</text>
<text x="22.3" y="92.2">470</text>
<text x="28.1" y="92">R1</text>
<text x="60.6" y="92.2">R8</text>
<text x="156.6" y="92" transform="rotate(-90 156.6 92)">R9</text>
<text x="59.4" y="96.2">1k</text>
<text x="62.1" y="96.2">0.25W</text>
<text x="72.9" y="101.3">C1</text>
<text x="156.4" y="98.5" transform="rotate(-90 156.4 98.5)">20k</text>
<text x="72.1" y="105.6">1uF</text>
<text x="75.8" y="105.6">25V</text>
<text x="156.6" y="103.9" transform="rotate(-90 156.6 103.9)">R10</text>
<text x="184.6" y="107.7" transform="rotate(-90 184.6 107.7)">10k</text>
<text x="184.8" y="113.1" transform="rotate(-90 184.8 113.1)">R11</text>
</g>
</svg>
